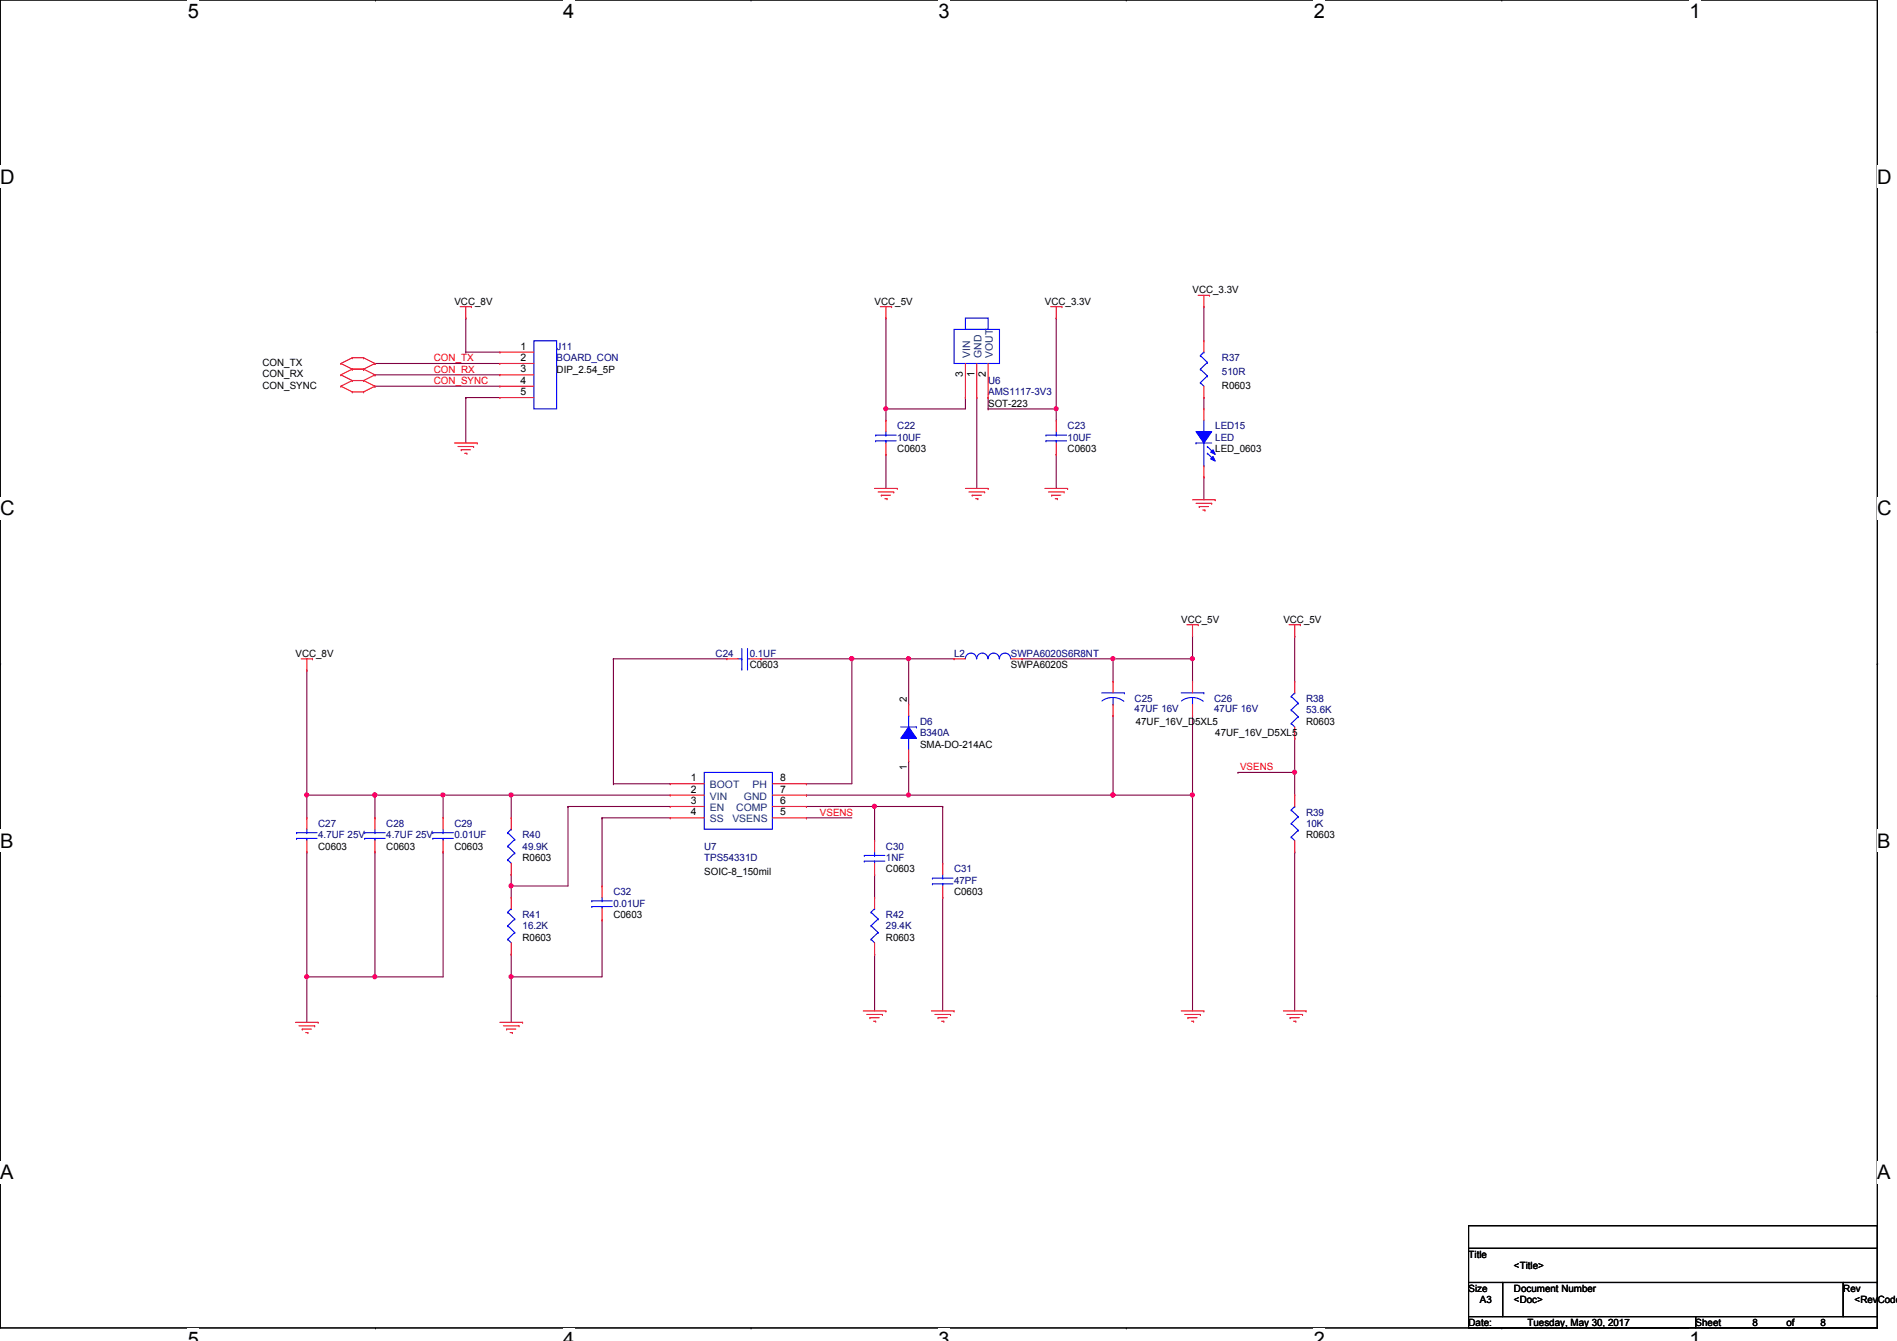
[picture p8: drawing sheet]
<svg xmlns="http://www.w3.org/2000/svg" width="297mm" height="210mm" viewBox="0 0 297 210" stroke-linecap="round" stroke-linejoin="round" font-family="sans-serif">
<path d="M0 0h294v207.9h-294z" fill="none" stroke="#000" stroke-width=".17"/>
<g fill="#fff">
<path d="M29.4 0h1.8v3.5h-1.8z"/>
<path d="M29.4 207.9h1.8v2h-1.8z"/>
</g>
<path d="M58.8 0h.1M58.8 207.9h.1" fill="none" stroke="#000" stroke-width=".17"/>
<g fill="#fff">
<path d="M88.2 0h1.7v3.5h-1.7z"/>
<path d="M88.2 207.9h1.7v2h-1.7z"/>
</g>
<path d="M117.6 0h.1M117.6 207.9h.1" fill="none" stroke="#000" stroke-width=".17"/>
<g fill="#fff">
<path d="M147 0h1.7v3.5h-1.7z"/>
<path d="M147 207.9h1.7v2h-1.7z"/>
</g>
<path d="M176.4 0h.1M176.4 207.9h.1" fill="none" stroke="#000" stroke-width=".17"/>
<g fill="#fff">
<path d="M205.7 0h1.8v3.5h-1.8z"/>
<path d="M205.7 207.9h1.8v2h-1.8z"/>
</g>
<path d="M235.2 0h.1M235.2 207.9h.1" fill="none" stroke="#000" stroke-width=".17"/>
<g fill="#fff">
<path d="M264.5 0h1.8v3.5h-1.8z"/>
<path d="M264.5 207.9h1.8v2h-1.8z"/>
<path d="M0 26h2.3v3.4h-2.3z"/>
<path d="M294 26h2.2v3.4h-2.2z"/>
<path d="M0 77.9h2.3v3.5h-2.3z"/>
<path d="M294 77.9h2.2v3.5h-2.2z"/>
</g>
<path d="M0 51.9h.1M294 51.9h.1" fill="none" stroke="#000" stroke-width=".17"/>
<g fill="#fff">
<path d="M0 129.9h2.1v3.4h-2.1z"/>
<path d="M294 129.9h2v3.4h-2z"/>
</g>
<path d="M0 103.9h.1M294 103.9h.1" fill="none" stroke="#000" stroke-width=".17"/>
<path d="M0 103.9h.1M294 103.9h.1" fill="none" stroke="#000" stroke-width=".16"/>
<g fill="#fff">
<path d="M0 181.8h2.1v3.5h-2.1z"/>
<path d="M294 181.8h2v3.5h-2z"/>
</g>
<path d="M0 155.9h.1M294 155.9h.1" fill="none" stroke="#000" stroke-width=".17"/>
<g fill="none" stroke="#800040" stroke-width=".17">
<path d="M58.7 56.9h.1M58.7 58.7h.1M58.7 56.9h19.6M58.7 58.7h19.6M72.9 55.1h.1M72.9 49.8h.1M72.9 55.1h5.4M72.9 49.8v5.3M58.7 60.5h.1M58.7 60.5h19.6M72.9 62.2h.1M72.9 62.2v7.1"/>
<path d="M72.9 62.2h5.4M48 104.9h.1M48 104.9v19.6M48 152.9h.1M48 152.9v7.1"/>
</g>
<circle cx="48" cy="152.9" r=".32" fill="#f0f"/>
<circle cx="48" cy="152.9" r=".32" fill="none" stroke="#f0f" stroke-width=".17"/>
<path d="M48 124.5h.1M48 124.5h10.7" fill="none" stroke="#800040" stroke-width=".17"/>
<circle cx="58.7" cy="124.4" r=".32" fill="#f0f"/>
<circle cx="58.7" cy="124.4" r=".32" fill="none" stroke="#f0f" stroke-width=".17"/>
<circle cx="48" cy="124.4" r=".32" fill="#f0f"/>
<circle cx="48" cy="124.4" r=".32" fill="none" stroke="#f0f" stroke-width=".17"/>
<path d="M48 124.5h.1M48 124.5v3.5M58.7 124.5h.1M58.7 124.5v3.5M58.7 124.5h10.7" fill="none" stroke="#800040" stroke-width=".17"/>
<circle cx="58.7" cy="124.4" r=".32" fill="#f0f"/>
<circle cx="58.7" cy="124.4" r=".32" fill="none" stroke="#f0f" stroke-width=".17"/>
<path d="M58.7 133.3h.1M58.7 133.3v19.6M58.7 152.9h.1M58.7 152.9h10.7" fill="none" stroke="#800040" stroke-width=".17"/>
<circle cx="58.7" cy="152.9" r=".32" fill="#f0f"/>
<circle cx="58.7" cy="152.9" r=".32" fill="none" stroke="#f0f" stroke-width=".17"/>
<path d="M69.4 133.3h.1M69.4 124.5h.1M69.4 124.5v3.5M69.4 133.3v19.6M80 124.5h.1M80 124.5h24.9" fill="none" stroke="#800040" stroke-width=".17"/>
<circle cx="80" cy="124.4" r=".32" fill="#f0f"/>
<circle cx="80" cy="124.4" r=".32" fill="none" stroke="#f0f" stroke-width=".17"/>
<path d="M80 124.5h.1M80 136.9h.1M80 138.7h.1M80 124.5v3.5M80 136.9v1.8M88.9 126.2h.1M88.9 126.2h16M88.9 126.2v12.5h-8.9M80 149.4h.1M80 149.4v3.5" fill="none" stroke="#800040" stroke-width=".17"/>
<circle cx="80" cy="138.7" r=".32" fill="#f0f"/>
<circle cx="80" cy="138.7" r=".32" fill="none" stroke="#f0f" stroke-width=".17"/>
<path d="M80 138.7h.1M80 138.7v1.8M94.3 128h.1M94.3 128v10.7M94.3 128h10.6M80 152.9h.1M94.3 144h.1M94.3 144v8.9h-14.3" fill="none" stroke="#800040" stroke-width=".17"/>
<circle cx="80" cy="152.9" r=".32" fill="#f0f"/>
<circle cx="80" cy="152.9" r=".32" fill="none" stroke="#f0f" stroke-width=".17"/>
<path d="M96.1 103.1h.1M96.1 103.1h17.7M96.1 103.1v19.6M119.2 103.1h.1M119.2 103.1h14.2M142.3 103.1h.1M142.3 103.1v7.1M96.1 122.7h.1M96.1 122.7h8.8M80 152.9h.1M80 152.9v7.1" fill="none" stroke="#800040" stroke-width=".17"/>
<circle cx="142.3" cy="103.1" r=".32" fill="#f0f"/>
<circle cx="142.3" cy="103.1" r=".32" fill="none" stroke="#f0f" stroke-width=".17"/>
<path d="M133.4 103.1h.1M133.4 103.1v19.6h-7.1M142.3 103.1h.1M142.3 103.1h7.1M126.3 122.7h.1" fill="none" stroke="#800040" stroke-width=".17"/>
<circle cx="133.4" cy="103.1" r=".32" fill="#f0f"/>
<circle cx="133.4" cy="103.1" r=".32" fill="none" stroke="#f0f" stroke-width=".17"/>
<path d="M142.3 119.1h.1M142.3 119.1v5.4M126.3 124.5h.1M126.3 124.5h48M142.3 124.5h.1" fill="none" stroke="#800040" stroke-width=".17"/>
<circle cx="174.3" cy="124.4" r=".32" fill="#f0f"/>
<circle cx="174.3" cy="124.4" r=".32" fill="none" stroke="#f0f" stroke-width=".17"/>
<circle cx="142.3" cy="124.4" r=".32" fill="#f0f"/>
<circle cx="142.3" cy="124.4" r=".32" fill="none" stroke="#f0f" stroke-width=".17"/>
<path d="M186.7 124.5h.1M186.7 124.5v33.7" fill="none" stroke="#800040" stroke-width=".17"/>
<circle cx="186.7" cy="124.4" r=".32" fill="#f0f"/>
<circle cx="186.7" cy="124.4" r=".32" fill="none" stroke="#f0f" stroke-width=".17"/>
<path d="M174.3 112h.1M174.3 112v12.5M174.3 124.5h.1M174.3 124.5h12.4" fill="none" stroke="#800040" stroke-width=".17"/>
<circle cx="174.3" cy="124.4" r=".32" fill="#f0f"/>
<circle cx="174.3" cy="124.4" r=".32" fill="none" stroke="#f0f" stroke-width=".17"/>
<path d="M160.1 103.1h.1M160.1 103.1h14.2M186.7 103.1h.1M186.7 103.1v3.6" fill="none" stroke="#800040" stroke-width=".17"/>
<circle cx="186.7" cy="103.1" r=".32" fill="#f0f"/>
<circle cx="186.7" cy="103.1" r=".32" fill="none" stroke="#f0f" stroke-width=".17"/>
<path d="M174.3 103.1h.1M174.3 103.1v3.6M174.3 103.1h12.4" fill="none" stroke="#800040" stroke-width=".17"/>
<circle cx="174.3" cy="103.1" r=".32" fill="#f0f"/>
<circle cx="174.3" cy="103.1" r=".32" fill="none" stroke="#f0f" stroke-width=".17"/>
<path d="M136.9 126.2h.1M136.9 126.2h10.7" fill="none" stroke="#800040" stroke-width=".17"/>
<circle cx="136.9" cy="126.2" r=".32" fill="#f0f"/>
<circle cx="136.9" cy="126.2" r=".32" fill="none" stroke="#f0f" stroke-width=".17"/>
<g fill="none" stroke="#800040" stroke-width=".17">
<path d="M126.3 128h.1M126.3 128h7.1M136.9 126.2h.1M136.9 136.9h.1M136.9 126.2v5.4M136.9 136.9v3.6M147.6 126.2h.1M147.6 126.2v8.9M193.8 120.9h.1M193.8 120.9h8.9M202.7 133.3h.1M202.7 120.9h.1"/>
<path d="M202.7 120.9v3.6M202.7 133.3v24.9M136.9 149.4h.1M136.9 149.4v8.8M147.6 140.5h.1M147.6 140.5v17.7"/>
</g>
<circle cx="202.7" cy="120.9" r=".32" fill="#f0f"/>
<circle cx="202.7" cy="120.9" r=".32" fill="none" stroke="#f0f" stroke-width=".17"/>
<path d="M138.7 71.1h.1M138.7 64h.1M138.7 64v1.8M138.7 71.1v5.4M165.4 71.1h.1M165.4 71.1v5.4M202.7 99.6h.1M202.7 99.6v7.1M202.7 115.6h.1M202.7 115.6v5.3" fill="none" stroke="#800040" stroke-width=".17"/>
<circle cx="138.7" cy="64" r=".32" fill="#f0f"/>
<circle cx="138.7" cy="64" r=".32" fill="none" stroke="#f0f" stroke-width=".17"/>
<path d="M165.4 64h.1M165.4 64v1.8" fill="none" stroke="#800040" stroke-width=".17"/>
<circle cx="165.4" cy="64" r=".32" fill="#f0f"/>
<circle cx="165.4" cy="64" r=".32" fill="none" stroke="#f0f" stroke-width=".17"/>
<g fill="none" stroke="#800040" stroke-width=".17">
<path d="M138.7 49.8h.1M138.7 49.8v14.2M165.4 49.8h.1M165.4 49.8v14.2h-10.7M188.5 48h.1M188.5 48v5.3M138.7 64h.1M151.2 62.2h.1M151.2 62.2v1.8h-12.5M152.9 62.2h.1M152.9 62.2v14.3M154.7 62.2h.1"/>
<path d="M154.7 64h.1M154.7 62.2v1.8M188.5 62.2h.1M188.5 74.7h.1M188.5 62.2v1.8M188.5 74.7v3.5M186.7 99.6h.1M186.7 99.6v3.5M133.4 103.1h.1M133.4 103.1h8.9M126.3 126.2h.1M126.3 126.2h10.6"/>
</g>
<circle cx="133.4" cy="103.1" r=".32" fill="#f0f"/>
<circle cx="133.4" cy="103.1" r=".32" fill="none" stroke="#f0f" stroke-width=".17"/>
<path d="M69.4 124.5h.1M69.4 124.5h10.6" fill="none" stroke="#800040" stroke-width=".17"/>
<circle cx="69.4" cy="124.4" r=".32" fill="#f0f"/>
<circle cx="69.4" cy="124.4" r=".32" fill="none" stroke="#f0f" stroke-width=".17"/>
<path d="M186.7 112h.1M186.7 112v12.5M48 133.3h.1M48 133.3v19.6M48 152.9h.1M48 152.9h10.7" fill="none" stroke="#800040" stroke-width=".17"/>
<g fill="none" stroke="#f00" stroke-width=".17">
<path d="M53.4 56.9h.1M53.4 58.7h.1M53.4 56.9l1.8 .9M53.4 58.7l1.8 .9M55.2 56h.1M55.2 57.8h.1M55.2 59.6h.1M55.2 56l-1.8 .9M55.2 56h1.7M55.2 57.8h1.7M55.2 57.8l-1.8 .9M55.2 59.6h1.7"/>
<path d="M55.2 59.6l-1.8 .9M56.9 56h.1M56.9 57.8h.1M56.9 59.6h.1M56.9 56l1.8 .9M56.9 57.8l1.8 .9M56.9 59.6l1.8 .9M58.7 56.9h.1M58.7 58.7h.1M58.7 56.9l-1.8 .9M58.7 58.7l-1.8 .9M72 48h1.8"/>
<path d="M72.9 49.8h.1M72.9 48v1.8M73.8 48h.1M137.8 48h1.8M138.7 49.8h.1M138.7 48v1.8M139.6 48h.1M151.2 56.9v5.3M152.9 56.9v5.3M154.7 56.9v5.3M164.5 48h1.8M165.4 49.8h.1"/>
<path d="M165.4 48v1.8M166.3 48h.1M187.6 46.2h1.8M188.5 48h.1M188.5 46.2v1.8M189.4 46.2h.1M53.4 60.5h.1M53.4 60.5l1.8 .8M55.2 61.3h.1M55.2 61.3h1.7M56.9 61.3h.1M58.7 60.5h.1"/>
<path d="M58.7 60.5l-1.8 .8M71.2 69.3h3.5M71.7 69.9h2.5M72.2 70.4h.1M72.2 70.4h1.5M72.8 71h.3M73.1 71h.1M74.2 69.9h.1M74.7 69.3h.1M136.9 76.5h3.6M137.5 77h2.5M138 77.5h.1"/>
<path d="M138 77.5h1.4M138.6 78.1h.3M138.7 71.1h.1M138.7 65.8h.1M138.7 65.8v1.8M138.7 69.3v1.8M138.9 78.1h.1M140 77h.1M140.5 76.5h.1M151.2 62.2h.1M151.2 76.5h3.5M151.7 77h2.5"/>
<path d="M152.2 77.5h.1M152.2 77.5h1.5M152.8 78.1h.3M152.9 62.2h.1M153.1 78.1h.1M154.2 77h.1M154.7 76.5h.1M154.7 62.2h.1M163.6 76.5h3.6M164.2 77h2.4M164.7 77.5h.1M164.7 77.5h1.4"/>
<path d="M165.2 78.1h.4M165.6 78.1h.1M166.6 77h.1M167.2 76.5h.1M186.7 78.2h3.6M187.3 78.8h2.4M187.8 79.3h.1M187.8 79.3h1.4M188.3 79.8h.4M188.7 79.8h.1M189.7 78.8h.1M190.3 78.2h.1"/>
<path d="M185.8 97.8h1.8M186.7 99.6h.1M186.7 97.8v1.8M187.6 97.8h.1M201.8 97.8h1.8M202.7 99.6h.1M202.7 97.8v1.8M203.6 97.8h.1M47.2 103.1h1.7M48 104.9h.1M48 103.1v1.8M48.9 103.1h.1"/>
<path d="M149.4 103.1h.1M149.4 103.1h1.8M158.3 103.1h1.8M160.1 103.1h.1M174.3 106.7h.1M174.3 112h.1M174.3 106.7v1.8M174.3 110.2v1.8M48 133.3h.1M48 128h.1M48 128v1.8M48 131.6v1.7"/>
<path d="M69.4 133.3h.1M69.4 128h.1M69.4 128v1.8M69.4 131.6v1.7M136.9 136.9h.1M136.9 131.6h.1M136.9 131.6v1.7M136.9 135.1v1.8M80 149.4h.1M80 140.5h.1M80 140.5v1.7M80 147.6v1.8"/>
<path d="M135.2 158.2h3.5M135.7 158.8h2.5M136.2 159.3h.1M136.2 159.3h1.5M136.8 159.9h.3M137.1 159.9h.1M138.2 158.8h.1M138.7 158.2h.1M145.8 158.2h3.6M146.4 158.8h2.4M146.9 159.3h.1M146.9 159.3h1.4"/>
<path d="M147.4 159.9h.4M147.8 159.9h.1M148.8 158.8h.1M149.4 158.2h.1M185 158.2h3.5M185.5 158.8h2.5M186 159.3h.1M186 159.3h1.4M186.6 159.9h.3M186.9 159.9h.1M188 158.8h.1M188.5 158.2h.1"/>
<path d="M201 158.2h3.5M201.5 158.8h2.5M202 159.3h.1M202 159.3h1.5M202.6 159.9h.3M202.9 159.9h.1M204 158.8h.1M204.5 158.2h.1M46.3 160h3.5M46.8 160.6h2.5M47.3 161.1h.1M47.3 161.1h1.5"/>
<path d="M47.9 161.6h.3M48.2 161.6h.1M49.3 160.6h.1M49.8 160h.1M78.3 160h3.5M78.8 160.6h2.5M79.3 161.1h.1M79.3 161.1h1.5M79.9 161.6h.3M80.2 161.6h.1M81.3 160.6h.1M81.8 160h.1"/>
</g>
<path d="M230 191.9h64v3.5h-64zM230 195.4h64v5.3h-64zM230 200.7h5.3v5.4h-5.3zM230 206.1h35.5v1.8h-35.5zM235.3 200.7h53.3v5.4h-53.3zM265.5 206.1h28.5v1.8h-28.5zM288.6 200.7h5.4v5.4h-5.4z" fill="none" stroke="#000" stroke-width=".17"/>
<g fill="none" stroke="#00f" stroke-width=".17">
<path d="M149.4 51.6h7.1v5.3h-7.1zM151.2 49.8h3.5v1.8h-3.5zM137.1 68.1h.1M137.1 69h.1M137.1 68.1h3.2M137.1 69h3.2M138.7 69h.1M138.7 68.1h.1M138.7 67.6v.5M138.7 69v.3M187.3 69.3h.1M187.3 69.3h2.4"/>
<path d="M188.5 67.6h.1M188.5 72.9h.1M188.5 65.8v1.8M188.5 69.3v3.6M151.2 103.1a.87 .87 0 0 1 .8-.9 .87 .87 0 0 1 .9 .9M152.9 103.1a.87 .87 0 0 1 .9-.9 .87 .87 0 0 1 .9 .9M154.7 103.1a.87 .87 0 0 1 .9-.9 .87 .87 0 0 1 .9 .9M156.5 103.1a.87 .87 0 0 1 .9-.9 .87 .87 0 0 1 .8 .9M172.5 108.5h3.6M174.3 110.2h.1M174.3 109.2l.7 .1 1 .5M174.3 109.2l-1.1 .2-.7 .3"/>
<path d="M174.3 109.2v1M176.1 108.5h.1M46.4 130.3h.1M46.4 131.2h.1M46.4 130.3h3.3M46.4 131.2h3.3M48 131.2h.1M48 130.3h.1M48 129.8v.5M48 131.2v.4M67.8 130.3h.1M67.8 131.2h.1"/>
<path d="M67.8 130.3h3.2M67.8 131.2h3.2M69.4 131.2h.1M69.4 130.3h.1M69.4 129.8v.5M69.4 131.2v.4M135.3 133.9h.1M135.3 134.8h.1M135.3 133.9h3.3M135.3 134.8h3.3M136.9 134.8h.1M136.9 133.9h.1"/>
<path d="M136.9 133.3v.6M136.9 134.8v.3M79.5 147h.1M79.5 144.9h.1M79.5 142.8h.1M79.5 147l.5 .6M79.5 144.9l1.1 1.1M79.5 142.8l1.1 1M80 142.2h.1M80 142.2l-.5 .6M80.6 146h.1M80.6 143.8h.1"/>
<path d="M80.6 146l-1.1 1M80.6 143.8l-1.1 1.1"/>
</g>
<path d="M187.3 67.6h2.4l-1.2 1.7z" fill-rule="evenodd" fill="#00f"/>
<path d="M187.3 67.6h2.4l-1.2 1.7z" fill="none" stroke="#00f" stroke-width=".17"/>
<path d="M189.6 71.8l.3-.3 .4 .7z" fill-rule="evenodd" fill="#00f"/>
<path d="M189.6 71.8l.3-.3 .4 .7z" fill="none" stroke="#00f" stroke-width=".17"/>
<path d="M189.9 70.4l.4 .7-.7-.3z" fill-rule="evenodd" fill="#00f"/>
<g fill="none" stroke="#00f" stroke-width=".17">
<path d="M163.8 68.1h.1M163.8 69h.1M163.8 68.1h3.2M163.8 69h3.2M165.4 69h.1M165.4 68.1h.1M165.4 67.6v.5M165.4 69v.3M189.1 69.9h.1M189.1 71h.1M189.1 69.9l1 1.1M189.1 71l1 1"/>
<path d="M189.9 70.4l.4 .7-.7-.3zM141.1 113.8h2.4M142.3 115.6h.1M142.3 112h.1M142.3 112v1.8M142.3 115.6v1.7M143.5 113.8h.1M202.2 113.2h.1M202.2 111.1h.1M202.2 109h.1M202.2 113.2l.5 .6M202.2 111.1l1.1 1.1"/>
<path d="M202.2 109l1.1 1.1M202.7 108.5h.1M202.7 108.5l-.5 .5M203.3 112.2h.1M203.3 110.1h.1M203.3 112.2l-1.1 1M203.3 110.1l-1.1 1M92.7 141h.1M92.7 141.9h.1M92.7 141h3.2M92.7 141.9h3.2M94.3 141.9h.1"/>
<path d="M94.3 141h.1M94.3 140.5v.5M94.3 141.9v.3"/>
</g>
<g fill="none" stroke="#f00" stroke-width=".17">
<path d="M165.4 71.1h.1M165.4 65.8h.1M165.4 65.8v1.8M165.4 69.3v1.8M188.5 64h.1M188.5 74.7h.1M188.5 64v1.8M188.5 72.9v1.8M202.7 115.6h.1M202.7 106.7h.1M202.7 106.7v1.8M202.7 113.8v1.8"/>
<path d="M94.3 138.7h.1M94.3 138.7v1.8M94.3 144h.1M94.3 142.2v1.8"/>
</g>
<path d="M142.3 113.8l1.2 1.8h-2.4z" fill-rule="evenodd" fill="#00f"/>
<g fill="none" stroke="#00f" stroke-width=".17">
<path d="M83.6 53.3h3.6v10.7h-3.6zM188 59.9h.1M188 57.8h.1M188 55.7h.1M188 59.9l.5 .6M188 57.8l1.1 1M188 55.7l1.1 1M188.5 55.1h.1M188.5 55.1l-.5 .6M189.1 58.8h.1M189.1 56.7h.1M189.1 58.8l-1.1 1.1"/>
<path d="M189.1 56.7l-1.1 1.1M115.6 103.1h.6M116.2 104.7h.1M116.2 103.1h.1M116.2 101.5v3.2M117 103.1h.1M117 104.7h.1M117 103.1h.4M117 101.5v3.2M142.3 113.8l1.2 1.8h-2.4zM185 108.5h3.5M186.7 110.2h.1"/>
<path d="M186.7 109.2l.7 .1 1 .5M186.7 109.2l-1.1 .2-.6 .3M186.7 109.2v1M188.5 108.5h.1M57.1 130.3h.1M57.1 131.2h.1M57.1 130.3h3.2M57.1 131.2h3.2M58.7 131.2h.1M58.7 130.3h.1M58.7 129.8v.5M58.7 131.2v.4"/>
<path d="M79.5 134.6h.1M79.5 132.5h.1M79.5 130.3h.1M79.5 134.6l.5 .5M79.5 132.5l1.1 1M79.5 130.3l1.1 1.1M80 129.8h.1M80 129.8l-.5 .5M80.6 133.5h.1M80.6 131.4h.1M80.6 133.5l-1.1 1.1M80.6 131.4l-1.1 1.1"/>
<path d="M110.3 120.9h10.6v8.9h-10.6zM146 137.5h.1M146 138.3h.1M146 137.5h3.2M146 138.3h3.2M147.6 138.3h.1M147.6 137.5h.1M147.6 136.9v.6M147.6 138.3v.4M202.2 131h.1M202.2 128.9h.1M202.2 126.8h.1"/>
<path d="M202.2 131l.5 .6M202.2 128.9l1.1 1.1M202.2 126.8l1.1 1M202.7 126.2h.1M202.7 126.2l-.5 .6M203.3 130h.1M203.3 127.8h.1M203.3 130l-1.1 1M203.3 127.8l-1.1 1.1M136.4 147h.1M136.4 144.9h.1M136.4 142.8h.1"/>
<path d="M136.4 147l.5 .6M136.4 144.9l1.1 1.1M136.4 142.8l1.1 1M136.9 142.2h.1M136.9 142.2l-.5 .6M137.5 146h.1M137.5 143.8h.1M137.5 146l-1.1 1M137.5 143.8l-1.1 1.1"/>
</g>
<g fill="none" stroke="#f00" stroke-width=".17">
<path d="M78.3 55.1h.1M78.3 56.9h.1M78.3 58.7h.1M78.3 55.1h5.3M78.3 56.9h5.3M78.3 58.7h5.3M188.5 53.3h.1M188.5 53.3v1.8M78.3 60.5h.1M78.3 62.2h.1M78.3 60.5h5.3M78.3 62.2h5.3"/>
<path d="M188.5 62.2h.1M188.5 60.5v1.7M113.8 103.1h.1M113.8 103.1h1.8M117.4 103.1h1.8M119.2 103.1h.1M142.3 119.1h.1M142.3 110.2h.1M142.3 110.2v1.8M142.3 117.3v1.8M186.7 106.7h.1M186.7 112h.1"/>
<path d="M186.7 106.7v1.8M186.7 110.2v1.8M58.7 133.3h.1M58.7 128h.1M58.7 128v1.8M58.7 131.6v1.7M80 136.9h.1M80 128h.1M80 128v1.8M80 135.1v1.8M104.9 122.7h.1M104.9 124.5h.1"/>
<path d="M104.9 126.2h.1M104.9 128h.1M104.9 122.7h5.4M104.9 124.5h5.4M104.9 126.2h5.4M104.9 128h5.4M120.9 122.7h5.4M120.9 124.5h5.4M120.9 126.2h5.4M120.9 128h5.4M126.3 122.7h.1M126.3 124.5h.1"/>
<path d="M126.3 126.2h.1M126.3 128h.1M147.6 135.1h.1M147.6 135.1v1.8M147.6 138.7v1.8M202.7 133.3h.1M202.7 124.5h.1M202.7 124.5v1.7M202.7 131.6v1.7M136.9 149.4h.1M136.9 140.5h.1M136.9 140.5v1.7"/>
<path d="M136.9 147.6v1.8M147.6 140.5h.1"/>
</g>
<circle cx="48" cy="152.9" r=".32" fill="#f0f"/>
<circle cx="48" cy="152.9" r=".32" fill="none" stroke="#f0f" stroke-width=".17"/>
<circle cx="58.7" cy="124.4" r=".32" fill="#f0f"/>
<circle cx="58.7" cy="124.4" r=".32" fill="none" stroke="#f0f" stroke-width=".17"/>
<circle cx="48" cy="124.4" r=".32" fill="#f0f"/>
<circle cx="48" cy="124.4" r=".32" fill="none" stroke="#f0f" stroke-width=".17"/>
<circle cx="58.7" cy="124.4" r=".32" fill="#f0f"/>
<circle cx="58.7" cy="124.4" r=".32" fill="none" stroke="#f0f" stroke-width=".17"/>
<circle cx="58.7" cy="152.9" r=".32" fill="#f0f"/>
<circle cx="58.7" cy="152.9" r=".32" fill="none" stroke="#f0f" stroke-width=".17"/>
<circle cx="80" cy="124.4" r=".32" fill="#f0f"/>
<circle cx="80" cy="124.4" r=".32" fill="none" stroke="#f0f" stroke-width=".17"/>
<circle cx="80" cy="138.7" r=".32" fill="#f0f"/>
<circle cx="80" cy="138.7" r=".32" fill="none" stroke="#f0f" stroke-width=".17"/>
<circle cx="80" cy="152.9" r=".32" fill="#f0f"/>
<circle cx="80" cy="152.9" r=".32" fill="none" stroke="#f0f" stroke-width=".17"/>
<circle cx="142.3" cy="103.1" r=".32" fill="#f0f"/>
<circle cx="142.3" cy="103.1" r=".32" fill="none" stroke="#f0f" stroke-width=".17"/>
<circle cx="133.4" cy="103.1" r=".32" fill="#f0f"/>
<circle cx="133.4" cy="103.1" r=".32" fill="none" stroke="#f0f" stroke-width=".17"/>
<circle cx="174.3" cy="124.4" r=".32" fill="#f0f"/>
<circle cx="174.3" cy="124.4" r=".32" fill="none" stroke="#f0f" stroke-width=".17"/>
<circle cx="142.3" cy="124.4" r=".32" fill="#f0f"/>
<circle cx="142.3" cy="124.4" r=".32" fill="none" stroke="#f0f" stroke-width=".17"/>
<circle cx="186.7" cy="124.4" r=".32" fill="#f0f"/>
<circle cx="186.7" cy="124.4" r=".32" fill="none" stroke="#f0f" stroke-width=".17"/>
<circle cx="174.3" cy="124.4" r=".32" fill="#f0f"/>
<circle cx="174.3" cy="124.4" r=".32" fill="none" stroke="#f0f" stroke-width=".17"/>
<circle cx="186.7" cy="103.1" r=".32" fill="#f0f"/>
<circle cx="186.7" cy="103.1" r=".32" fill="none" stroke="#f0f" stroke-width=".17"/>
<circle cx="174.3" cy="103.1" r=".32" fill="#f0f"/>
<circle cx="174.3" cy="103.1" r=".32" fill="none" stroke="#f0f" stroke-width=".17"/>
<circle cx="136.9" cy="126.2" r=".32" fill="#f0f"/>
<circle cx="136.9" cy="126.2" r=".32" fill="none" stroke="#f0f" stroke-width=".17"/>
<circle cx="202.7" cy="120.9" r=".32" fill="#f0f"/>
<circle cx="202.7" cy="120.9" r=".32" fill="none" stroke="#f0f" stroke-width=".17"/>
<circle cx="138.7" cy="64" r=".32" fill="#f0f"/>
<circle cx="138.7" cy="64" r=".32" fill="none" stroke="#f0f" stroke-width=".17"/>
<circle cx="165.4" cy="64" r=".32" fill="#f0f"/>
<circle cx="165.4" cy="64" r=".32" fill="none" stroke="#f0f" stroke-width=".17"/>
<circle cx="133.4" cy="103.1" r=".32" fill="#f0f"/>
<circle cx="133.4" cy="103.1" r=".32" fill="none" stroke="#f0f" stroke-width=".17"/>
<circle cx="69.4" cy="124.4" r=".32" fill="#f0f"/>
<circle cx="69.4" cy="124.4" r=".32" fill="none" stroke="#f0f" stroke-width=".17"/>
<g font-size="3.1">
<text x="29.4" y="2.8">5</text>
<text x="88.2" y="2.8">4</text>
<text x="147" y="2.8">3</text>
<text x="205.7" y="2.8">2</text>
<text x="264.5" y="2.8">1</text>
<text x="0" y="28.7">D</text>
<text x="294" y="28.7">D</text>
<text x="0" y="80.7">C</text>
<text x="294" y="80.7">C</text>
<text x="0" y="132.7">B</text>
<text x="294" y="132.7">B</text>
<text x="0" y="184.6">A</text>
<text x="294" y="184.6">A</text>
<text x="29.4" y="210.7">5</text>
<text x="88.2" y="210.7">4</text>
<text x="147" y="210.7">3</text>
<text x="205.7" y="210.7">2</text>
<text x="264.5" y="210.7">1</text>
</g>
<g font-size="1.6">
<text x="71.2" y="47.7">VCC_8V</text>
<text x="136.9" y="47.7">VCC_5V</text>
<text x="163.6" y="47.7">VCC_3.3V</text>
<text x="186.7" y="45.9">VCC_3.3V</text>
<text x="41.1" y="57.3">CON_TX</text>
<text x="41.1" y="59.1">CON_RX</text>
<text x="81.5" y="54.7">1</text>
<text x="81.5" y="56.5">2</text>
<text x="81.5" y="58.3">3</text>
<text x="87.2" y="58.3">DIP_2.54_5P</text>
<text x="150.8" y="59" transform="rotate(-90 150.8 59)">3</text>
<text x="152.6" y="59" transform="rotate(-90 152.6 59)">1</text>
<text x="154.3" y="59" transform="rotate(-90 154.3 59)">2</text>
<text x="41.1" y="60.8">CON_SYNC</text>
<text x="81.5" y="60.1">4</text>
<text x="81.5" y="61.8">5</text>
<text x="154.7" y="63.7">SOT-223</text>
<text x="191.3" y="60.8">R0603</text>
<text x="140.5" y="70.8">C0603</text>
<text x="167.2" y="70.8">C0603</text>
<text x="190.3" y="70.8">LED_0603</text>
<text x="185" y="97.5">VCC_5V</text>
<text x="201" y="97.5">VCC_5V</text>
<text x="46.3" y="102.8">VCC_8V</text>
<text x="117.4" y="104.6">C0603</text>
<text x="158.3" y="104.6">SWPA6020S</text>
<text x="142" y="109.9" transform="rotate(-90 142 109.9)">2</text>
<text x="177.8" y="113.5">47UF_16V_D5XL5</text>
<text x="204.5" y="113.5">R0603</text>
<text x="144.1" y="117">SMA-DO-214AC</text>
<text x="190.3" y="115.2">47UF_16V_D5XL5</text>
<text x="108.2" y="122.3">1</text>
<text x="108.2" y="124.1">2</text>
<text x="108.2" y="125.9">3</text>
<text x="122.2" y="122.3">8</text>
<text x="122.2" y="124.1">7</text>
<text x="122.2" y="125.9">6</text>
<text x="142" y="120.6" transform="rotate(-90 142 120.6)">1</text>
<text x="108.2" y="127.6">4</text>
<text x="122.2" y="127.6">5</text>
<text x="204.5" y="131.2">R0603</text>
<text x="49.8" y="133">C0603</text>
<text x="60.5" y="133">C0603</text>
<text x="71.2" y="133">C0603</text>
<text x="81.8" y="134.8">R0603</text>
<text x="110.3" y="136.9">SOIC-8_150mil</text>
<text x="138.7" y="136.6">C0603</text>
<text x="96.1" y="143.7">C0603</text>
<text x="149.4" y="140.1">C0603</text>
<text x="81.8" y="147.2">R0603</text>
<text x="138.7" y="147.2">R0603</text>
<text x="230" y="196.8">Title</text>
<text x="230" y="202.2">Size</text>
<text x="231.7" y="204">A3</text>
<text x="237.1" y="202.2">Document Number</text>
<text x="237.1" y="198.6">&lt;Title&gt;</text>
<text x="237.1" y="204">&lt;Doc&gt;</text>
<text x="288.6" y="202.2">Rev</text>
<text x="290.4" y="204">&lt;RevCode&gt;</text>
<text x="230" y="207.5">Date:</text>
<text x="239.2" y="207.5">Tuesday, May 30, 2017</text>
<text x="265.5" y="207.5">Sheet</text>
<text x="274.4" y="207.5">8</text>
<text x="279.7" y="207.5">of</text>
<text x="285.1" y="207.5">8</text>
</g>
<g font-size="1.6" fill="#f00">
<text x="67.9" y="56.6">CON_TX</text>
<text x="67.9" y="58.3">CON_RX</text>
<text x="67.9" y="60.1">CON_SYNC</text>
<text x="194.2" y="120.6">VSENS</text>
<text x="128.4" y="127.7">VSENS</text>
</g>
<g font-size="1.6" fill="#000080">
<text x="87.2" y="54.8">J11</text>
<text x="87.2" y="56.6">BOARD_CON</text>
<text x="191.3" y="56.6">R37</text>
<text x="191.3" y="58.7">510R</text>
<text x="154.7" y="60.1">U6</text>
<text x="154.7" y="61.9">AMS1117-3V3</text>
<text x="140.5" y="67.2">C22</text>
<text x="140.5" y="69">10UF</text>
<text x="167.2" y="67.2">C23</text>
<text x="167.2" y="69">10UF</text>
<text x="190.3" y="67.2">LED15</text>
<text x="190.3" y="69">LED</text>
<text x="112.1" y="102.8">C24</text>
<text x="117.4" y="102.8">0.1UF</text>
<text x="149.4" y="102.8">L2</text>
<text x="158.3" y="102.8">SWPA6020S6R8NT</text>
<text x="144.1" y="113.5">D6</text>
<text x="177.7" y="109.9">C25</text>
<text x="177.7" y="111.5">47UF 16V</text>
<text x="190.1" y="109.9">C26</text>
<text x="190.1" y="111.5">47UF 16V</text>
<text x="204.5" y="109.9">R38</text>
<text x="204.5" y="111.7">53.6K</text>
<text x="144.1" y="115.2">B340A</text>
<text x="49.8" y="129.5">C27</text>
<text x="49.8" y="131.2">4.7UF 25V</text>
<text x="60.5" y="129.5">C28</text>
<text x="60.5" y="131.2">4.7UF 25V</text>
<text x="71.2" y="129.5">C29</text>
<text x="71.2" y="131.2">0.01UF</text>
<text x="81.8" y="131.2">R40</text>
<text x="204.5" y="127.7">R39</text>
<text x="204.5" y="129.5">10K</text>
<text x="81.8" y="133">49.9K</text>
<text x="110.3" y="133">U7</text>
<text x="110.3" y="134.8">TPS54331D</text>
<text x="138.7" y="133">C30</text>
<text x="138.7" y="134.8">1NF</text>
<text x="149.4" y="136.6">C31</text>
<text x="81.8" y="143.7">R41</text>
<text x="96.1" y="140.1">C32</text>
<text x="96.1" y="141.9">0.01UF</text>
<text x="138.7" y="143.7">R42</text>
<text x="149.4" y="138.3">47PF</text>
<text x="81.8" y="145.5">16.2K</text>
<text x="138.7" y="145.5">29.4K</text>
</g>
<g font-size="1.6" fill="#004080">
<text x="151.9" y="56" transform="rotate(-90 151.9 56)">VIN</text>
<text x="153.7" y="56" transform="rotate(-90 153.7 56)">GND</text>
<text x="155.5" y="56" transform="rotate(-90 155.5 56)">VOUT</text>
<text x="111.2" y="123.4">BOOT</text>
<text x="111.2" y="125.2">VIN</text>
<text x="116.5" y="125.2">GND</text>
<text x="117.9" y="123.4">PH</text>
<text x="111.2" y="127">EN</text>
<text x="111.2" y="128.7">SS</text>
<text x="114.7" y="128.7">VSENS</text>
<text x="115.3" y="127">COMP</text>
</g>
</svg>
